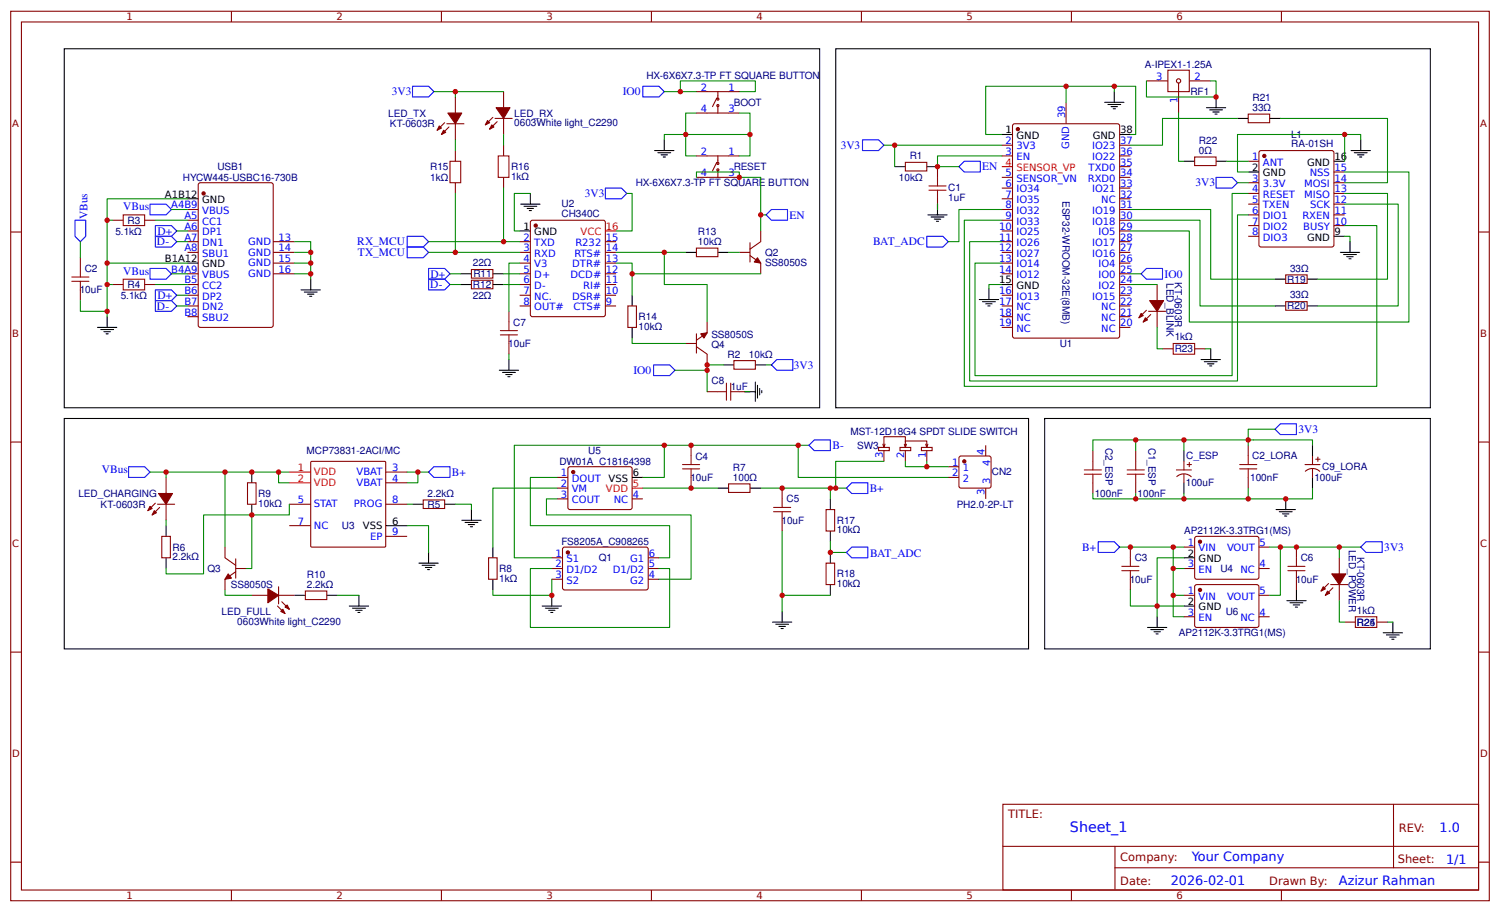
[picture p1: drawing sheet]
<svg xmlns="http://www.w3.org/2000/svg" width="370mm" height="225mm" viewBox="0 0 370 225" stroke-linecap="round" stroke-linejoin="round" font-family="sans-serif">
<g fill="none" stroke="#800" stroke-width=".26">
<path d="M2.6 2.8h365.2v219.6h-365.2zM5.3 5.4h359.8v214.3h-359.8zM57.1 2.8v2.6M109 2.8v2.6M160.9 2.8v2.6M212.7 2.8v2.6M264.6 2.8v2.6M283.1 20h5.3M288.4 17.3h5.3v5.3h-5.3zM293.7 20h5.3M316.4 2.8v2.6M109.8 30.3l-1.9 1.8"/>
<path d="M110.3 30.6h4.3M110.9 31.4l-1.9 1.8M112.4 23.9v4M112.4 30.6v3.9M112.4 37.2v2.6M121.7 29l-1.8 1.8M122.2 29.2h4.3M122.8 30l-1.9 1.9M124.4 22.6v4M124.4 29.2v4M124.4 35.9v2.6M172 38.5h10.6"/>
<path d="M172 27.9h10.6M172 22.6h10.6M177 24.2l-1.1 2.1M177.3 22.6v1.9M177.3 26.1v1.8M177.3 38.5v1.8M247.4 35.9h2.6M247.4 38.5h2.6M250.1 30.8l.5-.2h25.4l.4 .2 .1 52.1-.3 .5-25.6 .1-.5-.3zM263.3 25.3v5.3M276.5 35.9h2.6M276.5 38.5h2.6"/>
<path d="M291 20.5v7.4M295 38.8h5.3v2.1h-5.3zM308.2 28.2h5.3v2.1h-5.3zM308.2 39.8h2.7M311 37.4l.4-.2h17.5l.4 .2 .1 23.1-.3 .4-17.7 .1-.4-.3zM2.6 57.3h2.7M27.8 54.4h2.6M35.7 54.4h2.7M46.3 51.7h2.6M46.3 54.4h2.6M46.3 57h2.6M46.3 59.7h2.6"/>
<path d="M49 45.4l.5-.3h17.4l.5 .3 .1 34.9-.3 .5h-17.7l-.5-.2zM67.5 59.7h5.3M112.4 45.1v2.7M124.4 43.8v2.6M128.3 59.7h2.7M131.2 54.4h17.8l.4 .2 .1 23.1-.3 .4-17.7 .1-.5-.3v-23zM149.5 59.7h2.6M172 43.8h10.6M177 40.1l-1.1 2.1M177.3 41.9v1.9M185.2 59.9v4.8M187.9 57v2.7l-2.7 1.8"/>
<path d="M223.6 40.1h5.3v2.1h-5.3zM231.5 41.1v2.7M231.5 49.1v2.6M247.4 43.8h2.6M247.4 46.4h2.6M247.4 49.1h2.6M247.4 51.7h2.6M247.4 54.4h2.6M247.4 57h2.6M247.4 59.7h2.6M276.5 41.1h2.6M276.5 43.8h2.6"/>
<path d="M276.5 46.4h2.6M276.5 49.1h2.6M276.5 51.7h2.6M276.5 54.4h2.6M276.5 57h2.6M276.5 59.7h2.6M308.2 45.1h2.7M308.2 47.8h2.7M308.2 50.4h2.7M308.2 53h2.7M308.2 55.7h2.7M308.2 58.3h2.7"/>
<path d="M329.4 45.1h2.7M329.4 47.8h2.7M329.4 50.4h2.7M329.4 53h2.7M329.4 55.7h2.7M329.4 42.5h2.7M365.1 57.3h2.7M19.8 63.6v2.7M19.8 71.6v2.6M27.8 70.2h2.6M35.7 70.2h2.7M46.3 62.3h2.6"/>
<path d="M46.3 67.6h2.6M46.3 70.2h2.6M46.3 72.9h2.6M46.3 75.5h2.6M46.3 78.2h2.6M67.5 62.3h5.3M67.5 65h5.3M67.5 67.6h5.3M116.4 66.5h5.3v2.2h-5.3zM116.4 69.2h5.3v2.1h-5.3zM125.7 76.9v2.6M128.3 62.3h2.7"/>
<path d="M128.3 65h2.7M128.3 67.6h2.7M128.3 70.2h2.7M128.3 72.9h2.7M128.3 75.5h2.7M149.5 62.3h2.6M149.5 65h2.6M149.5 67.6h2.6M149.5 70.2h2.6M149.5 72.9h2.6M149.5 75.5h2.6M155 75.5h2.2v5.3h-2.2z"/>
<path d="M172 61.3h5.3v2.1h-5.3zM174.6 79.5v2.7l-2.6 1.8M182.6 62.3h2.6M185.2 63.1l2.7 1.9v2.6M247.4 62.3h2.6M247.4 65h2.6M247.4 67.6h2.6M247.4 72.9h2.6M247.4 75.5h2.6M247.4 78.2h2.6M276.5 62.3h2.6M276.5 65h2.6"/>
<path d="M276.5 67.6h2.6M276.5 70.2h2.6M276.5 72.9h2.6M276.5 75.5h2.6M276.5 78.2h2.6M283.1 76.6l-1.8 1.8M283.6 76.9h4.3M284.2 77.7l-1.9 1.8M285.8 70.2v4M285.8 76.9v3.9M317.5 67.9h5.3v2.1h-5.3zM317.5 74.5h5.3v2.1h-5.3z"/>
<path d="M125.7 84.8v2.6M169.3 84.8h2.7M172 82.4v4.8M172 85.6l2.6 1.8v2.7M174.6 96.7h2.7M181.2 89h5.3v2.1h-5.3zM182.6 96.7h2.6M247.4 80.8h2.6M276.5 80.8h2.6M287.1 86.1h2.6M295 86.1h2.7M2.6 109.1h2.7"/>
<path d="M41 117.9v3.9M61.1 119.2h2.1v5.3h-2.1zM76.9 113.9h18.1l.2 .1v20.8l-.1 .2-18.1 .1-.2-.2-.1-20.7zM95.2 116.5h5.3M95.2 119.2h5.3M137.6 117.9h2.6M140.5 115.3h15.3l.3 .5-.1 9.7-.4 .3-15.1-.1-.3-.4v-9.5zM170.7 109.9v2.7M170.7 117.9v2.6M179.9 119.5h5.3v2.1h-5.3zM217 110.5h2.6v.8h-2.6zM218 109.7l.3 .8"/>
<path d="M218.3 111.3v2.6M218.5 109.7l-.2 .8M222.2 110.5h2.7v.8h-2.7zM223.3 109.7l.3 .8M223.6 109.1v-1.3h-5.3v2.7M223.6 110.5v-1.6h5.3v1.6M223.6 111.3v2.6M223.8 109.7l-.2 .8M227.5 110.5h2.7v.8h-2.7zM228.6 109.7l.3 .8M228.9 111.3v2.6M229.1 109.7l-.2 .8"/>
<path d="M234.2 117.9h2.6M234.2 115.2h2.6M236.9 112.8l.4-.2 7.2 .1 .2 .4v7.2l-.5 .2-7.1-.1-.3-.4zM243.4 109.9v2.7M269.9 111.3v2.6M269.9 119.2v2.6M280.5 111.3v2.6M280.5 119.2v2.6M290.5 116h3.7M290.5 117.7a2.65 2.65 0 0 1 3.7 0M292.4 113.9v2.1M292.4 117.1v2.1"/>
<path d="M293.2 114.7h1M293.7 114.2v1M308.2 109.9v2.7M308.2 117.9v2.6M322.3 114.7h3.7M322.3 116.4a2.65 2.65 0 0 1 3.7 0M324.1 112.6v2.1M324.1 115.8v2.1M324.9 113.4h1.1M325.4 112.8v1.1M365.1 109.1h2.7M38.4 124.2l-1.9 1.9"/>
<path d="M38.9 124.5h4.2M39.4 125.3l-1.8 1.8M40 132.4h2.1v5.3h-2.1zM41 124.5v4M55.6 135.1v2.6l2.6 1.9M58.2 138v4.7M71.4 124.5h5.3M71.4 129.8h5.3M95.2 124.5h5.3M95.2 132.4h5.3M104.5 123.4h5.3v2.1h-5.3zM120.6 137.7h2.2v5.3h-2.2z"/>
<path d="M136.3 137.7h2.6M137.6 120.5h2.6M137.6 123.2h2.6M139.2 135.1h20.6l.3 .5-.1 9.8-.5 .3-20.3-.1-.3-.5v-9.5zM156.1 123.2h2.6M160.1 137.7h2.6M193.1 120.5v2.7M193.1 128.5v2.6M204 125.8h2.1v5.3h-2.1zM204 139h2.1v5.3h-2.1zM243.4 120.5v2.7M279.1 135.1v2.6"/>
<path d="M292.4 135.1h2.6M295.1 132.7l.4-.3 15.1 .1 .3 .5-.1 9.7-.4 .3-15.1-.1-.3-.4zM310.9 135.1h2.6M320.1 135.1v2.6M330.7 137.7v4M58.2 140.4h2.7M58.2 141.2l-2.6 1.8v2.7M62.2 147h3.9M68.5 149.6l1.9 1.9M68.8 147h4M68.8 144.9v4.2M69.6 148.6l1.8 1.8"/>
<path d="M75.4 145.9h5.3v2.1h-5.3zM136.3 140.4h2.6M136.3 143h2.6M160.1 140.4h2.6M160.1 143h2.6M279.1 143v2.7M292.4 140.4h2.6M292.4 147h2.6M292.4 152.3h2.6M295.1 144.6l.4-.3 15.1 .1 .3 .5-.1 9.8-.4 .2-15.1-.1-.3-.4zM310.9 140.4h2.6M310.9 147h2.6"/>
<path d="M310.9 152.3h2.6M320.1 143v2.7M328.1 144.1l-1.9 1.8M328.6 144.3h4.2M329.1 145.1l-1.8 1.9M330.7 144.3v4M332.1 153.6h2.6M340 153.6h2.6M2.6 161h2.7M365.1 161h2.7M247.6 198.6h117.5v21.1h-117.5zM344.1 198.6v15.6"/>
<path d="M2.6 212.9h2.7M57.1 219.7v2.7M109 219.7v2.7M160.9 219.7v2.7M212.7 219.7v2.7M247.7 209h117.3M264.6 219.7v2.7M275.3 214.2h89.7M275.3 209v10.5M316.4 219.7v2.7M365.1 212.9h2.7"/>
<circle cx="291" cy="20" r=".53"/>
<circle cx="177.3" cy="24.5" r=".26"/>
<circle cx="177.3" cy="26.1" r=".26"/>
<circle cx="177.3" cy="40.3" r=".26"/>
<circle cx="177.3" cy="41.9" r=".26"/>
</g>
<g fill="none" stroke="#000" stroke-width=".26">
<path d="M15.9 12h186.5v88.7h-186.5zM206.4 12h146.8v88.7h-146.8zM161.7 37.2h4.7M162.5 37.7h3.1M163.2 38.2h1.6M163.8 38.8h.5M164 34.5v2.7M247.4 33.2h2.6M272.8 25.3h4.7M273.6 25.8h3.2M274.4 26.3h1.6M274.9 26.9h.5"/>
<path d="M275.2 22.6v2.7M276.5 33.2h2.6M292.4 39.8h2.6M297.9 26.6h4.8M298.7 27.1h3.2M299.5 27.6h1.6M300 28.2h.6M300.3 39.8h2.6M300.3 23.9v2.7M305.6 29.2h2.6M313.5 29.2h2.7M329.4 39.8h2.7"/>
<path d="M333.6 37.2h4.8M334.4 37.7h3.2M335.2 38.2h1.6M335.8 38.8h.5M336 34.5v2.7M46.3 49.1h2.6M128.3 57h2.7M128.6 50.4h4.7M129.4 50.9h3.2M130.2 51.5h1.6M130.7 52h.5M131 47.8v2.6"/>
<path d="M220.9 41.1h2.7M228.9 41.1h2.6M229.1 53h4.8M229.9 53.6h3.2M230.7 54.1h1.6M231.2 54.6h.6M231.5 50.4v2.6M308.2 42.5h2.7M329.4 58.3h2.7M333.4 59.7v2.6M26.5 78.2v2.6M46.3 65h2.6"/>
<path d="M74.3 71.6h4.8M75.1 72.1h3.2M75.9 72.6h1.6M76.5 73.2h.5M76.7 68.9v2.7M113.8 70.2h2.6M113.8 67.6h2.6M121.7 70.2h2.7M121.7 67.6h2.7M156.1 72.9v2.6M169.3 62.3h2.7M177.3 62.3h2.6"/>
<path d="M241.8 74h4.8M242.6 74.5h3.2M243.4 75h1.6M243.9 75.5h.6M244.2 71.3v2.7M247.4 70.2h2.6M314.9 68.9h2.6M314.9 75.5h2.6M322.8 68.9h2.6M322.8 75.5h2.6M331 62.3h4.8M331.8 62.8h3.2"/>
<path d="M332.6 63.4h1.6M333.1 63.9h.5M24.1 80.8h4.7M24.9 81.4h3.1M25.7 81.9h1.6M26.2 82.4h.5M123.3 91.4h4.8M124.1 91.9h3.2M124.9 92.5h1.6M125.4 93h.5M125.7 88.8v2.6M156.1 80.8v2.7"/>
<path d="M178.6 90.1h2.6M183.9 96.7h2.6M186.5 90.1h2.7M186.5 94.3v4.8M187.1 95.1v3.2M187.6 95.9v1.6M188.1 96.4v.6M296.6 88.8h4.8M297.4 89.3h3.2M298.2 89.8h1.6M298.7 90.4h.5M299 86.1v2.7"/>
<path d="M15.9 103.3h238.1v56.9h-238.1zM62.2 116.5v2.7M156.1 117.9h2.6M258 103.3h95.2v56.9h-95.2zM292.4 111.3v2.6M292.4 119.2v2.6M324.1 109.9v2.7M324.1 117.9v2.6M41 129.8v2.6M41 137.7v2.7M62.2 124.5v2.6M95.2 129.8h5.3"/>
<path d="M101.9 124.5h2.6M103.5 139h4.7M104.2 139.6h3.2M105.8 136.4v2.6M109.8 124.5h2.6M114 128.5h4.8M114.8 129h3.2M115.6 129.5h1.6M116.2 130h.5M116.4 125.8v2.7M121.7 135.1v2.6M177.3 120.5h2.6"/>
<path d="M185.2 120.5h2.7M205.1 123.2v2.6M205.1 131.1v2.6M205.1 136.4v2.6M292.4 137.7h2.6M315.1 125.8h4.8M315.9 126.3h3.2M316.7 126.9h1.6M317.2 127.4h.6M317.5 123.2v2.6M72.8 147h2.6M80.7 147h2.6"/>
<path d="M86.3 149.6h4.7M87 150.2h3.2M87.8 150.7h1.6M88.4 151.2h.5M88.6 147v2.6M105 140.1h1.6M105.6 140.6h.5M121.7 143v2.7M133.9 149.6h4.7M134.7 150.2h3.1M135.5 150.7h1.6M136 151.2h.5"/>
<path d="M136.3 147v2.6M190.8 153.6h4.7M191.6 154.1h3.1M192.4 154.6h1.5M192.9 155.2h.5M193.1 150.9v2.7M205.1 144.3v2.7M283.4 154.9h4.7M284.2 155.4h3.1M285 156h1.5M285.5 156.5h.5M285.8 152.3v2.6"/>
<path d="M292.4 149.6h2.6M317.8 148.3h4.7M318.6 148.8h3.1M319.4 149.4h1.5M319.9 149.9h.5M320.1 145.7v2.6M341.6 156.2h4.7M342.4 156.8h3.1M343.2 157.3h1.6M343.7 157.8h.5M344 153.6v2.6"/>
</g>
<path d="M149.5 57h2.6M247.4 41.1h2.6M71.4 116.5h5.3M71.4 119.2h5.3M156.1 120.5h2.6" fill="none" stroke="#f00" stroke-width=".26"/>
<g fill="#800" stroke="#800" stroke-width=".26">
<path d="M187.1 63.6l.8 1.4-1.6-.3z"/>
<path d="M38.1 126.1l.5 .5-1 .5z"/>
<path d="M37 125l.6 .5-1.1 .6z"/>
<path d="M39.2 121.8h3.4l-1.6 2.7z"/>
<path d="M56.4 141.7l.7 1-1.5 .3z"/>
<path d="M70.4 149.9l.5-.5 .5 1z"/>
<path d="M69.3 150.9l.5-.5 .6 1.1z"/>
<path d="M66.1 145.4l2.7 1.6-2.7 1.8z"/>
<path d="M173 82.4l1.6-.2-.8 1.3z"/>
<path d="M109.5 32.1l.6 .6-1.1 .5z"/>
<path d="M108.5 31.1l.5 .5-1.1 .5z"/>
<path d="M110.6 27.9h3.4l-1.6 2.7z"/>
<path d="M121.4 30.8l.6 .6-1.1 .5z"/>
<path d="M120.4 29.8l.5 .5-1 .5z"/>
<path d="M122.5 26.6h3.4l-1.5 2.6z"/>
<path d="M282.8 78.4l.6 .6-1.1 .5z"/>
<path d="M281.8 77.4l.5 .5-1 .5z"/>
<path d="M283.9 74.2h3.4l-1.5 2.7z"/>
<path d="M327.8 145.9l.5 .5-1 .6z"/>
<path d="M326.8 144.9l.5 .5-1.1 .5z"/>
<path d="M328.9 141.7h3.4l-1.6 2.6z"/>
<circle cx="251.4" cy="31.9" r=".4"/>
<circle cx="312.2" cy="38.5" r=".4"/>
<circle cx="132.3" cy="55.7" r=".4"/>
<circle cx="296.3" cy="133.7" r=".4"/>
<circle cx="140.2" cy="136.4" r=".4"/>
<circle cx="141.6" cy="116.5" r=".4"/>
<circle cx="50.3" cy="47.8" r=".4"/>
<circle cx="238.1" cy="113.9" r=".4"/>
<circle cx="296.3" cy="145.7" r=".4"/>
</g>
<g fill="none" stroke="#080" stroke-width=".26">
<path d="M283.1 20v3.9h17.2v-3.9h-1.3M107.2 22.6h5.2v1.3M112.4 22.6h12M112.4 34.5v2.7M124.4 33.2v2.7M164 22.6h8M168 22.6v-2.6h18.5v2.6h-3.9M172 27.9h-2.7v10.6h2.7M182.6 27.9h2.6v10.6h-2.6M185.2 33.2h-21.2v1.3M218.3 35.9h29.1M220.9 35.9v5.2"/>
<path d="M247.4 38.5h-15.9v2.6h5.3M263.3 21.3v4M275.2 22.6v-1.3h-31.8v11.9h4M275.2 21.3h5.3v11.9h-1.4M291 27.9v11.9h1.4M302.9 39.8h5.3M305.6 29.2h-18.5v6.7h-8M316.2 29.2h26.4v15.9h-10.5M332.1 33.2h-26.5v9.3h2.6M336 34.5v-1.3h-3.9v6.6M19.8 59.7v3.9M26.5 54.4h1.3"/>
<path d="M38.4 54.4h7.9M42.3 51.7h4M43.7 57h2.6M43.7 59.7h2.6M46.3 49.1h-19.8v15.9M72.8 59.7h3.9v9.2M105.8 59.7h22.5M112.4 47.8v14.5M124.4 46.4v13.3M131 47.8h-4v9.2h1.3M154.8 47.8h1.3v9.2h-4M172 43.8v-1.3h10.6v1.3h5.3v9.2"/>
<path d="M189.2 53h-1.3v4M231.5 50.4v1.3M247.4 54.4h-9.3v41h101.9v-39.7h-7.9M247.4 51.7h-10.6v8h-2.6M279.1 51.7h19.9v17.2h15.9M279.1 54.4h17.2v21.1h18.6M305.6 45.1h2.6M308.2 53h-2.6v41.1h-66.2v-34.4h8M308.2 47.8h-3.9v44.9h-63.5v-27.7h6.6M332.1 58.3h1.3v1.4M332.1 42.5h15.8v37h-54.2v-22.5h-14.6M332.1 47.8h10.5v21.1h-17.2"/>
<path d="M332.1 50.4h13.2v25.1h-19.9M19.8 74.2v2.7h6.7M26.5 70.2h1.3M38.4 70.2h7.9M42.3 67.6h4M43.7 72.9h2.6M43.7 75.5h2.6M46.3 65h-19.8v13.2M72.8 67.6h3.9M72.8 65h3.9M72.8 62.3h3.9M105.8 62.3h22.5"/>
<path d="M111.1 70.2h2.7M111.1 67.6h2.7M124.4 70.2h3.9M124.4 67.6h3.9M128.3 65h-2.6v11.9M152.1 65h4v7.9M152.1 62.3h17.2M156.1 67.6h31.8M164 62.3v7.9h10.6v9.3M179.9 62.3h2.7M247.4 70.2h-3.2v1.1M279.1 70.2h6.7"/>
<path d="M279.1 67.6h2.7M125.7 87.4v1.4M156.1 83.5v1.3h13.2M174.6 91.4v5.3M178.6 90.1h-4v1.3h-7.9M183.9 96.7h1.3M189.2 90.1h1.3M285.8 80.8v5.3h1.3M297.7 86.1h1.3M37 116.5h34.4M41 116.5v1.4M55.6 116.5v18.6"/>
<path d="M68.8 116.5v2.7h2.6M100.5 116.5h2.7v2.7h-2.7M103.2 116.5h2.6M137.6 117.9h-6.6v11.9h34.4v7.9h-2.7M164 109.9v8h-5.3M197.1 109.9v8h37.1M199.8 109.9h-72.8v27.8h9.3M218.3 113.9h-11.9v6.6M223.6 113.9v1.3h10.6M228.9 113.9v1.3M280.5 108.6v2.7M292.4 108.6v2.7"/>
<path d="M314.9 106h-6.7v3.9M324.1 109.9v-1.3h-54.2v2.7M41 128.5v1.3M62.2 127.1h-11.9v14.6h-9.3v-1.3M71.4 124.5v2.6h-9.2v13.3h-1.3M100.5 129.8h5.3v6.6M100.5 124.5h1.4M112.4 124.5h4v1.3M137.6 123.2h-2.7v3.9h35.8v15.9h-8M137.6 120.5h-15.9v14.6M158.7 120.5h18.6M187.9 120.5h21.1"/>
<path d="M193.1 131.1v19.8M205.1 133.7v2.7h3.9M205.1 120.5v2.7M269.9 121.8v1.4h38.3M276.5 135.1h15.9M280.5 121.8v1.4M289.7 135.1v5.3h2.7M292.4 137.7h-6.6v11.9h-6.7v-3.9M292.4 121.8v1.4M308.2 120.5v2.7h15.9v-2.7M313.5 135.1h22.5M316.2 135.1v11.9h-2.7"/>
<path d="M330.7 135.1v2.6M55.6 145.7v1.3h6.6M83.3 147h5.3M136.3 140.4h-5.3v14.5h34.4v-14.5h-2.7M136.3 143v4h-14.6v-1.3M193.1 147h12M289.7 140.4v6.6h2.7M289.7 147v5.3h2.7M292.4 149.6h-6.6v2.7M330.7 148.3v5.3h1.4M342.6 153.6h1.4"/>
</g>
<g fill="none" stroke="#a00000" stroke-width=".26">
<path d="M111.1 39.8h2.7v5.3h-2.7zM123 38.5h2.7v5.3h-2.7zM30.4 53h5.3v2.7h-5.3zM229.4 45.9h4.2M229.4 47h4.2M231.5 43.8v2.1M231.5 47v2.1M17.7 68.4h4.3M17.7 69.5h4.3M19.8 66.3v2.1M19.8 69.5v2.1M30.4 68.9h5.3v2.7h-5.3z"/>
<path d="M125.7 79.5v2.1M123.6 81.6h4.2M123.6 82.7h4.2M125.7 82.7v2.1M177.3 96.7h2.1M179.4 94.6v4.2M180.4 96.7h2.2M180.4 94.6v4.2M289.7 84.8h5.3v2.6h-5.3zM168.5 114.7h4.3M168.5 115.8h4.3M170.7 112.6v2.1"/>
<path d="M170.7 115.8v2.1M267.8 116h4.2M267.8 117.1h4.2M269.9 113.9v2.1M269.9 117.1v2.1M278.3 116h4.3M278.3 117.1h4.3M280.5 113.9v2.1M280.5 117.1v2.1M306.1 114.7h4.3M306.1 115.8h4.3M308.2 112.6v2.1"/>
<path d="M308.2 115.8v2.1M191 125.3h4.3M191 126.3h4.3M193.1 123.2v2.1M193.1 126.3v2.2M277 139.8h4.3M279.1 137.7v2.1M318 139.8h4.3M320.1 137.7v2.1M277 140.9h4.3M279.1 140.9v2.1M318 140.9h4.3"/>
<path d="M320.1 140.9v2.1M334.7 152.3h5.3v2.6h-5.3z"/>
</g>
<g fill="none" stroke="#00f" stroke-width=".26">
<path d="M101.9 21.3h3.9l1.4 1.3-1.4 1.3h-3.9zM158.7 21.3h4l1.3 1.3-1.3 1.3h-4zM213 34.5h4l1.3 1.4-1.3 1.3h-4zM238.1 39.8h4v2.7h-4l-1.3-1.4zM18.5 54.4h2.7v3.9l-1.4 1.4-1.3-1.4zM37 50.4h4l1.3 1.3-1.3 1.3h-4zM38.4 55.7h3.9l1.4 1.3-1.4 1.3h-3.9zM38.4 58.3h3.9l1.4 1.4-1.4 1.3h-3.9zM100.5 58.3h4l1.3 1.4-1.3 1.3h-4zM149.5 46.4h4l1.3 1.4-1.3 1.3h-4zM190.5 51.7h4v2.7h-4l-1.3-1.4zM228.9 58.3h3.9l1.4 1.4-1.4 1.3h-3.9z"/>
<path d="M300.3 43.8h4l1.3 1.3-1.3 1.3h-4zM37 66.3h4l1.3 1.3-1.3 1.3h-4zM38.4 71.6h3.9l1.4 1.3-1.4 1.3h-3.9zM38.4 74.2h3.9l1.4 1.3-1.4 1.4h-3.9zM100.5 61h4l1.3 1.3-1.3 1.3h-4zM105.8 68.9h4l1.3 1.3-1.3 1.4h-4zM105.8 66.3h4l1.3 1.3-1.3 1.3h-4zM283.1 66.3h4v2.6h-4l-1.3-1.3zM161.4 90.1h4l1.3 1.3-1.3 1.3h-4zM190.5 90.1l1.3-1.3h4v2.6h-4zM31.7 115.2h4l1.3 1.3-1.3 1.4h-4zM105.8 116.5l1.4-1.3h3.9v2.7h-3.9z"/>
<path d="M201.1 108.6h4v2.7h-4l-1.3-1.4zM314.9 106l1.3-1.4h3.9v2.7h-3.9zM209 120.5l1.3-1.3h4v2.6h-4zM210.3 135.1h4v2.6h-4l-1.3-1.3zM271.2 133.7h4l1.3 1.4-1.3 1.3h-4zM336 135.1l1.3-1.4h4v2.7h-4z"/>
</g>
<g fill="#c00">
<circle cx="263.3" cy="21.3" r=".66"/>
<circle cx="332.1" cy="33.2" r=".66"/>
<circle cx="292.4" cy="123.2" r=".66"/>
<circle cx="280.5" cy="123.2" r=".66"/>
<circle cx="292.4" cy="108.6" r=".66"/>
<circle cx="280.5" cy="108.6" r=".66"/>
<circle cx="220.9" cy="35.9" r=".66"/>
<circle cx="26.5" cy="65" r=".66"/>
<circle cx="26.5" cy="54.4" r=".66"/>
<circle cx="26.5" cy="70.2" r=".66"/>
<circle cx="76.7" cy="67.6" r=".66"/>
<circle cx="76.7" cy="65" r=".66"/>
<circle cx="76.7" cy="62.3" r=".66"/>
<circle cx="26.5" cy="76.9" r=".66"/>
<circle cx="68.8" cy="116.5" r=".66"/>
<circle cx="41" cy="116.5" r=".66"/>
<circle cx="103.2" cy="116.5" r=".66"/>
<circle cx="164" cy="109.9" r=".66"/>
<circle cx="170.7" cy="109.9" r=".66"/>
<circle cx="193.1" cy="120.5" r=".66"/>
<circle cx="170.7" cy="120.5" r=".66"/>
<circle cx="197.1" cy="109.9" r=".66"/>
<circle cx="136.3" cy="147" r=".66"/>
<circle cx="289.7" cy="135.1" r=".66"/>
<circle cx="124.4" cy="59.7" r=".66"/>
<circle cx="112.4" cy="22.6" r=".66"/>
<circle cx="112.4" cy="62.3" r=".66"/>
<circle cx="193.1" cy="147" r=".66"/>
<circle cx="205.1" cy="120.5" r=".66"/>
<circle cx="205.1" cy="136.4" r=".66"/>
<circle cx="279.1" cy="135.1" r=".66"/>
<circle cx="320.1" cy="135.1" r=".66"/>
<circle cx="300.3" cy="23.9" r=".66"/>
<circle cx="164" cy="62.3" r=".66"/>
<circle cx="174.6" cy="90.1" r=".66"/>
<circle cx="156.1" cy="67.6" r=".66"/>
<circle cx="316.2" cy="135.1" r=".66"/>
<circle cx="289.7" cy="140.4" r=".66"/>
<circle cx="289.7" cy="147" r=".66"/>
<circle cx="285.8" cy="149.6" r=".66"/>
<circle cx="174.6" cy="91.4" r=".66"/>
<circle cx="169.3" cy="33.2" r=".66"/>
<circle cx="185.2" cy="33.2" r=".66"/>
<circle cx="168" cy="22.6" r=".66"/>
<circle cx="317.5" cy="123.2" r=".66"/>
<circle cx="308.2" cy="123.2" r=".66"/>
<circle cx="308.2" cy="108.6" r=".66"/>
<circle cx="231.5" cy="41.1" r=".66"/>
<circle cx="330.7" cy="135.1" r=".66"/>
<circle cx="62.2" cy="116.5" r=".66"/>
<circle cx="62.2" cy="127.1" r=".66"/>
<circle cx="55.6" cy="116.5" r=".66"/>
<circle cx="187.9" cy="53" r=".66"/>
<circle cx="182.6" cy="43.8" r=".66"/>
<circle cx="275.2" cy="21.3" r=".66"/>
<circle cx="228.9" cy="115.2" r=".66"/>
<circle cx="206.4" cy="120.5" r=".66"/>
</g>
<text font-size="3.5" fill="#00f" x="264.2" y="205.3">Sheet_1</text>
<g font-size="3.2" fill="#00f">
<text x="355.5" y="205.5">1.0</text>
<text x="294.3" y="212.7">Your Company</text>
<text x="357.1" y="213.2">1/1</text>
<text x="289.1" y="218.5">2026-02-01</text>
<text x="330.6" y="218.5">Azizur Rahman</text>
</g>
<g font-size="2.8" fill="#00f">
<text x="96.8" y="23.5">3V3</text>
<text x="153.8" y="23.5">IO0</text>
<text x="207.6" y="36.8">3V3</text>
<text x="242.6" y="42.1">EN</text>
<text x="295.2" y="46">3V3</text>
<text x="30.4" y="51.9">VBus</text>
<text x="144.4" y="48.7">3V3</text>
<text x="194.9" y="54">EN</text>
<text x="21.6" y="54.1" transform="rotate(-90 21.6 54.1)">VBus</text>
<text x="38.9" y="58">D+</text>
<text x="38.8" y="60.6">D-</text>
<text x="88.2" y="60.6">RX_MCU</text>
<text x="88.4" y="63.2">TX_MCU</text>
<text x="215.6" y="60.6">BAT_ADC</text>
<text x="30.4" y="67.8">VBus</text>
<text x="106.2" y="71.2">D-</text>
<text x="106.3" y="68.6">D+</text>
<text x="287.6" y="68.6">IO0</text>
<text x="38.8" y="76.5">D-</text>
<text x="38.9" y="73.8">D+</text>
<text x="156.4" y="92.3">IO0</text>
<text x="196" y="91.1">3V3</text>
<text x="320.7" y="106.9">3V3</text>
<text x="205.6" y="110.9">B-</text>
<text x="25.1" y="116.7">VBus</text>
<text x="111.6" y="117.6">B+</text>
<text x="214.8" y="121.5">B+</text>
<text x="214.8" y="137.4">BAT_ADC</text>
<text x="267.3" y="136">B+</text>
<text x="341.8" y="136">3V3</text>
</g>
<g font-size="2.8" fill="#800">
<text x="249" y="202">TITLE:</text>
<text x="345.4" y="205.5">REV:</text>
<text x="276.7" y="212.7">Company:</text>
<text x="345.2" y="213.1">Sheet:</text>
<text x="276.7" y="218.4">Date:</text>
<text x="313.4" y="218.5">Drawn By:</text>
</g>
<g font-size="2.5" fill="#800">
<text x="31.2" y="5">1</text>
<text x="83.1" y="5">2</text>
<text x="134.9" y="5">3</text>
<text x="186.8" y="5">4</text>
<text x="238.7" y="5">5</text>
<text x="290.5" y="5">6</text>
<text x="3" y="31.4">A</text>
<text x="365.5" y="31.4">A</text>
<text x="3" y="83.2">B</text>
<text x="365.5" y="83.2">B</text>
<text x="3" y="135.1">C</text>
<text x="365.5" y="135.1">C</text>
<text x="3" y="186.9">D</text>
<text x="365.5" y="186.9">D</text>
<text x="31.2" y="222">1</text>
<text x="83.1" y="222">2</text>
<text x="134.9" y="222">3</text>
<text x="186.8" y="222">4</text>
<text x="238.7" y="222">5</text>
<text x="290.5" y="222">6</text>
</g>
<g font-size="2.5" fill="#000080">
<text x="282.7" y="16.9">A-IPEX1-1.25A</text>
<text x="159.6" y="19.5">HX-6X6X7.3-TP FT SQUARE BUTTON</text>
<text x="294" y="23.5">RF1</text>
<text x="95.9" y="28.8">LED_TX</text>
<text x="127" y="28.8">LED_RX</text>
<text x="181.2" y="26.1">BOOT</text>
<text x="309.3" y="27.4">33Ω</text>
<text x="309.3" y="25">R21</text>
<text x="96.3" y="31.4">KT-0603R</text>
<text x="127" y="31.1">0603White light_C2290</text>
<text x="296.1" y="35.5">R22</text>
<text x="318.8" y="34">L1</text>
<text x="53.7" y="41.9">USB1</text>
<text x="181.2" y="42">RESET</text>
<text x="224.6" y="39.3">R1</text>
<text x="296.1" y="38">0Ω</text>
<text x="318.8" y="36.3">RA-01SH</text>
<text x="45.2" y="44.6">HYCW445-USBC16-730B</text>
<text x="106.2" y="42">R15</text>
<text x="106.3" y="44.7">1kΩ</text>
<text x="126.2" y="44.4">1kΩ</text>
<text x="126.2" y="42">R16</text>
<text x="157" y="45.9">HX-6X6X7.3-TP FT SQUARE BUTTON</text>
<text x="222" y="44.6">10kΩ</text>
<text x="234.2" y="47.3">C1</text>
<text x="138.7" y="53.5">CH340C</text>
<text x="138.7" y="51.2">U2</text>
<text x="234.2" y="49.7">1uF</text>
<text x="262.4" y="49.7" transform="rotate(90 262.4 49.7)">ESP32-WROOM-32E(8MB)</text>
<text x="28.5" y="57.9">5.1kΩ</text>
<text x="31.5" y="55.2">R3</text>
<text x="172.4" y="58.1">R13</text>
<text x="116.8" y="65.8">22Ω</text>
<text x="172.4" y="60.5">10kΩ</text>
<text x="188.9" y="65.6">SS8050S</text>
<text x="188.9" y="63.2">Q2</text>
<text x="20.9" y="67.2">C2</text>
<text x="31.5" y="71.1">R4</text>
<text x="116.8" y="71.1">R12</text>
<text x="116.9" y="68.4">R11</text>
<text x="288" y="69.9" transform="rotate(90 288 69.9)">LED_BLINK</text>
<text x="290.2" y="69.7" transform="rotate(90 290.2 69.7)">KT-0603R</text>
<text x="317.9" y="69.8">R19</text>
<text x="318.6" y="67.1">33Ω</text>
<text x="19.7" y="72.5">10uF</text>
<text x="29.8" y="73.8">5.1kΩ</text>
<text x="116.8" y="73.7">22Ω</text>
<text x="317.9" y="76.4">R20</text>
<text x="318.6" y="73.7">33Ω</text>
<text x="126.7" y="80.4">C7</text>
<text x="157.7" y="81.4">10kΩ</text>
<text x="157.7" y="79.1">R14</text>
<text x="175.7" y="83.4">SS8050S</text>
<text x="125.5" y="85.7">10uF</text>
<text x="175.7" y="85.8">Q4</text>
<text x="179.7" y="88.3">R2</text>
<text x="184.9" y="88.3">10kΩ</text>
<text x="261.7" y="85.6">U1</text>
<text x="290.1" y="84">1kΩ</text>
<text x="290.1" y="87">R23</text>
<text x="175.7" y="94.9">C8</text>
<text x="180.4" y="96.2">1uF</text>
<text x="210" y="107.3">MST-12D18G4 SPDT SLIDE SWITCH</text>
<text x="75.7" y="112.1">MCP73831-2ACI/MC</text>
<text x="145.3" y="112.1">U5</text>
<text x="171.7" y="113.5">C4</text>
<text x="211.7" y="110.8">SW3</text>
<text x="273" y="110.5" transform="rotate(90 273 110.5)">C2_ESP</text>
<text x="283.6" y="110.5" transform="rotate(90 283.6 110.5)">C1_ESP</text>
<text x="292.9" y="113.4">C_ESP</text>
<text x="309.2" y="113.4">C2_LORA</text>
<text x="138.2" y="114.8">DW01A_C18164398</text>
<text x="170.5" y="118.8">10uF</text>
<text x="181" y="118.7">100Ω</text>
<text x="181" y="116.2">R7</text>
<text x="244.9" y="117.4">CN2</text>
<text x="308.7" y="118.7">100nF</text>
<text x="324.6" y="118.7">100uF</text>
<text x="326.5" y="116.1">C9_LORA</text>
<text x="19.4" y="122.7">LED_CHARGING</text>
<text x="24.8" y="125.3">KT-0603R</text>
<text x="63.8" y="125.1">10kΩ</text>
<text x="63.8" y="122.7">R9</text>
<text x="105.6" y="122.6">2.2kΩ</text>
<text x="105.6" y="125.3">R5</text>
<text x="194.2" y="124">C5</text>
<text x="236.3" y="125.3">PH2.0-2P-LT</text>
<text x="270.3" y="122.7">100nF</text>
<text x="280.9" y="122.7">100nF</text>
<text x="292.8" y="120.1">100uF</text>
<text x="84.4" y="130.6">U3</text>
<text x="193" y="129.3">10uF</text>
<text x="206.6" y="131.7">10kΩ</text>
<text x="206.6" y="129.3">R17</text>
<text x="292.4" y="131.9">AP2112K-3.3TRG1(MS)</text>
<text x="42.6" y="135.9">R6</text>
<text x="138.6" y="134.6">FS8205A_C908265</text>
<text x="333.1" y="135.8" transform="rotate(90 333.1 135.8)">LED_POWER</text>
<text x="335.2" y="137.4" transform="rotate(90 335.2 137.4)">KT-0603R</text>
<text x="42.6" y="138.3">2.2kΩ</text>
<text x="51.2" y="141.2">Q3</text>
<text x="75.8" y="142.7">R10</text>
<text x="123.3" y="143.6">1kΩ</text>
<text x="123.3" y="141.2">R8</text>
<text x="147.8" y="138.6">Q1</text>
<text x="206.6" y="142.6">R18</text>
<text x="279" y="143.9">10uF</text>
<text x="280.2" y="138.6">C3</text>
<text x="301.4" y="141.2">U4</text>
<text x="320" y="143.9">10uF</text>
<text x="321.2" y="138.6">C6</text>
<text x="57" y="145.2">SS8050S</text>
<text x="75.8" y="145.1">2.2kΩ</text>
<text x="206.6" y="144.9">10kΩ</text>
<text x="54.7" y="151.7">LED_FULL</text>
<text x="58.6" y="154.4">0603White light_C2290</text>
<text x="302.7" y="151.8">U6</text>
<text x="335.1" y="154.5">R24</text>
<text x="335.1" y="151.5">1kΩ</text>
<text x="335.1" y="154.5">R25</text>
<text x="291.1" y="157.1">AP2112K-3.3TRG1(MS)</text>
</g>
<g font-size="2.5" fill="#00f">
<text x="173.1" y="22.4">2</text>
<text x="179.9" y="22.4">1</text>
<text x="285.5" y="19.7">3</text>
<text x="295" y="19.7">2</text>
<text x="173.1" y="27.6">4</text>
<text x="179.9" y="27.6">3</text>
<text x="263" y="29.2" transform="rotate(-90 263 29.2)">39</text>
<text x="290.8" y="25.5" transform="rotate(-90 290.8 25.5)">1</text>
<text x="248.3" y="35.6">2</text>
<text x="276.6" y="35.6">37</text>
<text x="173.1" y="38.2">2</text>
<text x="179.9" y="38.2">1</text>
<text x="248.3" y="38.2">3</text>
<text x="251" y="39.6">EN</text>
<text x="251" y="36.9">3V3</text>
<text x="264.1" y="36.8" transform="rotate(-90 264.1 36.8)">GND</text>
<text x="269.7" y="36.9">IO23</text>
<text x="269.7" y="39.6">IO22</text>
<text x="276.6" y="38.2">36</text>
<text x="276.6" y="40.9">35</text>
<text x="309.2" y="39.6">1</text>
<text x="311.9" y="40.9">ANT</text>
<text x="173.1" y="43.5">4</text>
<text x="179.9" y="43.5">3</text>
<text x="248.3" y="46.2">6</text>
<text x="248.3" y="43.5">5</text>
<text x="251" y="47.5">IO34</text>
<text x="251" y="44.8">SENSOR_VN</text>
<text x="268.6" y="44.8">RXD0</text>
<text x="268.8" y="42.2">TXD0</text>
<text x="269.7" y="47.5">IO21</text>
<text x="276.6" y="43.5">34</text>
<text x="276.6" y="46.2">33</text>
<text x="309.2" y="44.8">3</text>
<text x="309.2" y="47.5">4</text>
<text x="311.9" y="46.2">3.3V</text>
<text x="322.1" y="46.2">MOSI</text>
<text x="323.4" y="43.5">NSS</text>
<text x="329.5" y="47.5">13</text>
<text x="329.5" y="44.8">14</text>
<text x="329.5" y="42.2">15</text>
<text x="42.3" y="51.5">A4B9</text>
<text x="49.9" y="52.8">VBUS</text>
<text x="248.3" y="51.5">8</text>
<text x="248.3" y="48.8">7</text>
<text x="251" y="52.8">IO32</text>
<text x="251" y="50.1">IO35</text>
<text x="269.7" y="52.8">IO19</text>
<text x="271.9" y="50.1">NC</text>
<text x="276.6" y="48.8">32</text>
<text x="276.6" y="51.5">31</text>
<text x="309.2" y="50.1">5</text>
<text x="309.2" y="52.8">6</text>
<text x="311.9" y="48.8">RESET</text>
<text x="311.9" y="51.5">TXEN</text>
<text x="322.1" y="48.8">MISO</text>
<text x="323.5" y="51.5">SCK</text>
<text x="329.5" y="52.8">11</text>
<text x="329.5" y="50.1">12</text>
<text x="45.6" y="54.1">A5</text>
<text x="45.6" y="56.8">A6</text>
<text x="45.6" y="59.4">A7</text>
<text x="49.9" y="55.4">CC1</text>
<text x="49.9" y="58.1">DP1</text>
<text x="68.8" y="59.4">13</text>
<text x="129.3" y="59.4">2</text>
<text x="149.6" y="59.4">15</text>
<text x="246.8" y="59.4">11</text>
<text x="246.8" y="56.8">10</text>
<text x="248.3" y="54.1">9</text>
<text x="251" y="58.1">IO25</text>
<text x="251" y="55.4">IO33</text>
<text x="269.7" y="55.4">IO18</text>
<text x="271.3" y="58.1">IO5</text>
<text x="276.6" y="54.1">30</text>
<text x="276.6" y="56.8">29</text>
<text x="276.6" y="59.4">28</text>
<text x="309.2" y="55.4">7</text>
<text x="309.2" y="58.1">8</text>
<text x="311.9" y="54.1">DIO1</text>
<text x="311.9" y="56.8">DIO2</text>
<text x="311.9" y="59.4">DIO3</text>
<text x="321.6" y="54.1">RXEN</text>
<text x="321.8" y="56.8">BUSY</text>
<text x="329.5" y="55.4">10</text>
<text x="45.6" y="62">A8</text>
<text x="49.9" y="60.7">DN1</text>
<text x="49.9" y="63.4">SBU1</text>
<text x="61.3" y="60.5">GND</text>
<text x="61.3" y="63.1">GND</text>
<text x="61.3" y="65.7">GND</text>
<text x="68.8" y="62">14</text>
<text x="68.8" y="64.7">15</text>
<text x="129.3" y="62">3</text>
<text x="129.3" y="64.7">4</text>
<text x="131.9" y="60.7">TXD</text>
<text x="131.9" y="63.4">RXD</text>
<text x="141.8" y="63.4">RTS#</text>
<text x="142.1" y="60.7">R232</text>
<text x="149.6" y="64.7">13</text>
<text x="149.6" y="62">14</text>
<text x="246.8" y="64.7">13</text>
<text x="246.8" y="62">12</text>
<text x="251" y="63.4">IO27</text>
<text x="251" y="60.7">IO26</text>
<text x="269.7" y="60.7">IO17</text>
<text x="269.7" y="63.4">IO16</text>
<text x="276.6" y="62">27</text>
<text x="276.6" y="64.7">26</text>
<text x="42.3" y="67.3">B4A9</text>
<text x="45.6" y="70">B5</text>
<text x="49.9" y="68.7">VBUS</text>
<text x="49.9" y="71.3">CC2</text>
<text x="61.3" y="68.4">GND</text>
<text x="68.8" y="67.3">16</text>
<text x="129.3" y="67.3">5</text>
<text x="129.3" y="70">6</text>
<text x="131.9" y="66">V3</text>
<text x="131.9" y="68.7">D+</text>
<text x="131.9" y="71.3">D-</text>
<text x="140.9" y="68.7">DCD#</text>
<text x="141.3" y="66">DTR#</text>
<text x="144" y="71.3">RI#</text>
<text x="149.6" y="70">11</text>
<text x="149.6" y="67.3">12</text>
<text x="246.8" y="67.3">14</text>
<text x="251" y="68.7">IO12</text>
<text x="251" y="66">IO14</text>
<text x="271.3" y="66">IO4</text>
<text x="271.3" y="68.7">IO0</text>
<text x="271.3" y="71.3">IO2</text>
<text x="276.6" y="67.3">25</text>
<text x="276.6" y="70">24</text>
<text x="45.6" y="72.6">B6</text>
<text x="45.6" y="75.3">B7</text>
<text x="45.6" y="77.9">B8</text>
<text x="49.9" y="74">DP2</text>
<text x="49.9" y="76.6">DN2</text>
<text x="129.3" y="72.6">7</text>
<text x="129.3" y="75.3">8</text>
<text x="131.9" y="74">NC.</text>
<text x="131.9" y="76.6">OUT#</text>
<text x="141.3" y="74">DSR#</text>
<text x="141.6" y="76.6">CTS#</text>
<text x="149.6" y="72.6">10</text>
<text x="149.6" y="75.3">9</text>
<text x="246.8" y="77.9">18</text>
<text x="246.8" y="75.3">17</text>
<text x="246.8" y="72.6">16</text>
<text x="251" y="76.6">NC</text>
<text x="251" y="74">IO13</text>
<text x="269.7" y="74">IO15</text>
<text x="271.9" y="76.6">NC</text>
<text x="276.6" y="72.6">23</text>
<text x="276.6" y="75.3">22</text>
<text x="276.6" y="77.9">21</text>
<text x="49.9" y="79.2">SBU2</text>
<text x="246.8" y="80.6">19</text>
<text x="251" y="81.9">NC</text>
<text x="251" y="79.2">NC</text>
<text x="271.9" y="79.2">NC</text>
<text x="271.9" y="81.9">NC</text>
<text x="276.6" y="80.6">20</text>
<text x="218" y="113" transform="rotate(-90 218 113)">3</text>
<text x="223.3" y="113" transform="rotate(-90 223.3 113)">2</text>
<text x="228.6" y="113" transform="rotate(-90 228.6 113)">1</text>
<text x="243.2" y="112.4" transform="rotate(-90 243.2 112.4)">4</text>
<text x="88.1" y="117.3">VBAT</text>
<text x="88.1" y="120">VBAT</text>
<text x="96.8" y="116.3">3</text>
<text x="96.8" y="118.9">4</text>
<text x="138.5" y="117.6">1</text>
<text x="141.2" y="118.9">DOUT</text>
<text x="235.1" y="115">1</text>
<text x="235.1" y="117.6">2</text>
<text x="237.8" y="116.3">1</text>
<text x="237.8" y="118.9">2</text>
<text x="244.5" y="119.5" transform="rotate(-90 244.5 119.5)">3</text>
<text x="244.5" y="115.1" transform="rotate(-90 244.5 115.1)">4</text>
<text x="73.6" y="124.2">5</text>
<text x="77.5" y="125.3">STAT</text>
<text x="87.4" y="125.3">PROG</text>
<text x="96.8" y="124.2">8</text>
<text x="138.5" y="120.3">2</text>
<text x="138.5" y="122.9">3</text>
<text x="141.2" y="121.6">VM</text>
<text x="141.2" y="124.2">COUT</text>
<text x="151.6" y="124.2">NC</text>
<text x="156.2" y="122.9">4</text>
<text x="243.2" y="122.2" transform="rotate(-90 243.2 122.2)">3</text>
<text x="73.6" y="129.5">7</text>
<text x="77.5" y="130.6">NC</text>
<text x="91.4" y="133.2">EP</text>
<text x="96.8" y="132.2">9</text>
<text x="137.2" y="137.5">1</text>
<text x="160.2" y="137.5">6</text>
<text x="293.3" y="134.8">1</text>
<text x="296" y="136.1">VIN</text>
<text x="303" y="136.1">VOUT</text>
<text x="311" y="134.8">5</text>
<text x="137.2" y="140.1">2</text>
<text x="137.2" y="142.7">3</text>
<text x="139.9" y="138.8">S1</text>
<text x="139.9" y="141.4">D1/D2</text>
<text x="151.3" y="141.4">D1/D2</text>
<text x="155.6" y="138.8">G1</text>
<text x="160.2" y="142.7">4</text>
<text x="160.2" y="140.1">5</text>
<text x="293.3" y="140.1">3</text>
<text x="296" y="141.4">EN</text>
<text x="306.3" y="141.4">NC</text>
<text x="311" y="140.1">4</text>
<text x="139.9" y="144.1">S2</text>
<text x="155.6" y="144.1">G2</text>
<text x="293.3" y="146.7">1</text>
<text x="296" y="148">VIN</text>
<text x="303" y="148">VOUT</text>
<text x="311" y="146.7">5</text>
<text x="293.3" y="152">3</text>
<text x="296" y="153.3">EN</text>
<text x="306.3" y="153.3">NC</text>
<text x="311" y="152">4</text>
</g>
<g font-size="2.5">
<text x="248.3" y="32.9">1</text>
<text x="251" y="34.3">GND</text>
<text x="269.8" y="34.3">GND</text>
<text x="276.6" y="32.9">38</text>
<text x="322.8" y="40.9">GND</text>
<text x="329.5" y="39.6">16</text>
<text x="309.2" y="42.2">2</text>
<text x="311.9" y="43.5">GND</text>
<text x="40.7" y="48.8">A1B12</text>
<text x="49.9" y="50.1">GND</text>
<text x="129.3" y="56.8">1</text>
<text x="131.9" y="58.1">GND</text>
<text x="322.8" y="59.4">GND</text>
<text x="329.5" y="58.1">9</text>
<text x="40.7" y="64.7">B1A12</text>
<text x="49.9" y="66">GND</text>
<text x="246.8" y="70">15</text>
<text x="251" y="71.3">GND</text>
<text x="150.3" y="118.9">VSS</text>
<text x="156.2" y="117.6">6</text>
<text x="89.6" y="130.6">VSS</text>
<text x="96.8" y="129.5">6</text>
<text x="293.3" y="137.5">2</text>
<text x="296" y="138.8">GND</text>
<text x="293.3" y="149.4">2</text>
<text x="296" y="150.7">GND</text>
</g>
<g font-size="2.5" fill="#f00">
<text x="248.3" y="40.9">4</text>
<text x="251" y="42.2">SENSOR_VP</text>
<text x="143.4" y="58.1">VCC</text>
<text x="149.6" y="56.8">16</text>
<text x="73.6" y="116.3">1</text>
<text x="73.6" y="118.9">2</text>
<text x="77.5" y="117.3">VDD</text>
<text x="77.5" y="120">VDD</text>
<text x="149.6" y="121.6">VDD</text>
<text x="156.2" y="120.3">5</text>
</g>
</svg>
